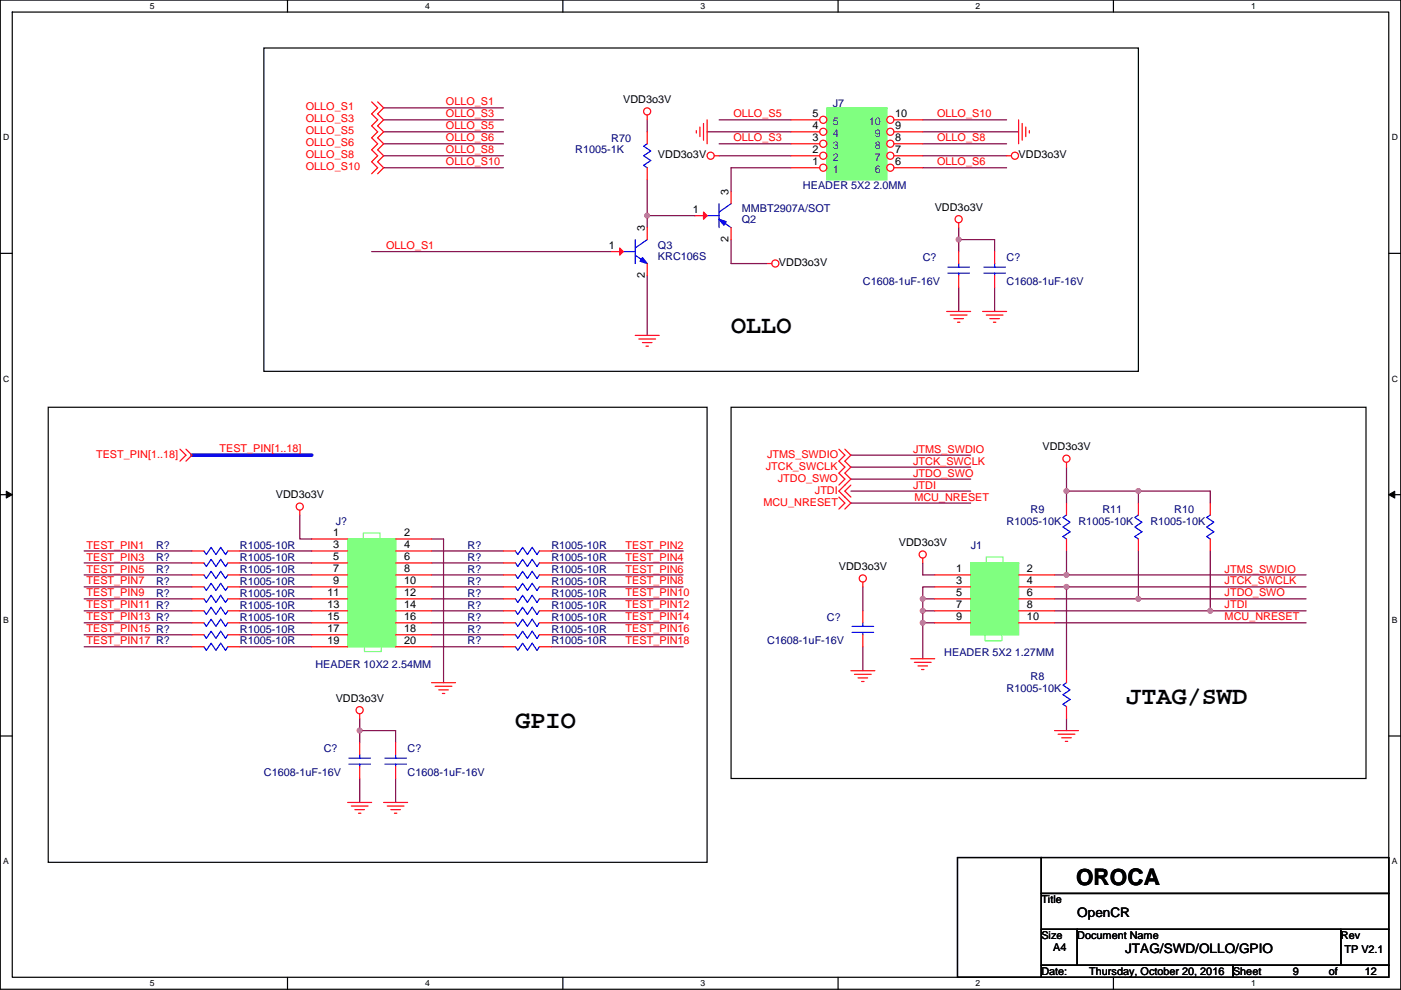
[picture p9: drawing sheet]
<svg xmlns="http://www.w3.org/2000/svg" width="297mm" height="210mm" viewBox="0 0 297 210" stroke-linecap="round" stroke-linejoin="round" font-family="sans-serif">
<path d="M.1 0h296.9v209.8h-296.9zM2.6 2.6h291.8v204.7h-291.8z" fill="none" stroke="#000" stroke-width=".25"/>
<g fill="#fff">
<path d="M31.8 .3h1v2h-1z"/>
<path d="M31.8 207.5h1v2.1h-1z"/>
</g>
<path d="M61 0v2.6M61 207.3v2.5" fill="none" stroke="#000" stroke-width=".25"/>
<g fill="#fff">
<path d="M90.1 .3h1v2h-1z"/>
<path d="M90.1 207.5h1v2.1h-1z"/>
</g>
<path d="M119.3 0v2.6M119.3 207.3v2.5" fill="none" stroke="#000" stroke-width=".25"/>
<g fill="#fff">
<path d="M148.5 .3h1v2h-1z"/>
<path d="M148.5 207.5h1v2.1h-1z"/>
</g>
<path d="M177.7 0v2.6M177.7 207.3v2.5" fill="none" stroke="#000" stroke-width=".25"/>
<g fill="#fff">
<path d="M206.9 .3h1v2h-1z"/>
<path d="M206.9 207.5h1v2.1h-1z"/>
</g>
<path d="M236.1 0v2.6M236.1 207.3v2.5" fill="none" stroke="#000" stroke-width=".25"/>
<g fill="#fff">
<path d="M265.2 .3h1v2h-1z"/>
<path d="M265.2 207.5h1v2.1h-1z"/>
<path d="M.7 28.2h1.3v2h-1.3z"/>
<path d="M295.1 28.2h1.3v2h-1.3z"/>
<path d="M.7 79.3h1.3v2.1h-1.3z"/>
<path d="M295.1 79.3h1.3v2.1h-1.3z"/>
</g>
<path d="M.1 53.7h2.5M294.4 53.7h2.6" fill="none" stroke="#000" stroke-width=".25"/>
<g fill="#fff">
<path d="M.7 130.5h1.2v2h-1.2z"/>
<path d="M295.1 130.5h1.2v2h-1.2z"/>
</g>
<path d="M.1 104.9h2.5M294.4 104.9h2.6" fill="none" stroke="#000" stroke-width=".25"/>
<path d="M1.3 104.2l1.3 .7-1.3 .7zM294.4 104.9l1.3-.7v1.4z" fill="#000" stroke="#000" stroke-width=".21"/>
<g fill="#fff">
<path d="M.7 181.7h1.2v2h-1.2z"/>
<path d="M295.1 181.7h1.2v2h-1.2z"/>
</g>
<g fill="none" stroke="#000" stroke-width=".25">
<path d="M55.9 10.2h185.5v68.6h-185.5zM10.2 86.4h139.7v96.5h-139.7zM155 86.4h134.6v78.7h-134.6zM.1 156.1h2.5M294.4 156.1h2.6M203 181.9h17.8v25.4h-17.8zM220.8 197.1h7.6v7.6h-7.6zM220.8 189.5h73.6v7.6h-73.6zM220.8 181.9h73.6v7.6h-73.6zM228.4 197.1h55.9v7.6h-55.9zM284.3 197.1h10.1v7.6h-10.1zM220.8 204.7h40.6v2.6h-40.6z"/>
<path d="M261.4 204.7h33v2.6h-33z"/>
</g>
<g fill="none" stroke="#800040" stroke-width=".25">
<path d="M81.3 22.9h25.4M81.3 25.4h25.4M81.3 28h25.4M81.3 30.5h25.4M81.3 33h25.4M81.3 35.6h25.4M137.2 38.1v10.2M137.2 25.4v2.6M149.9 28h17.8M152.5 33h15.2M152.5 25.4h15.2M152.5 30.5h15.2"/>
<path d="M167.7 35.6h-12.7v5.1M195.6 33h17.8M195.6 25.4h17.8M195.6 30.5h17.8M195.6 35.6h17.8M195.6 28h20.4M78.8 53.4h50.8M137.2 45.7h10.2M137.2 58.4v12.7M155 50.8v5.1h7.6M203.3 48.3v2.5M203.3 50.8h7.6v2.6"/>
<path d="M203.3 50.8v2.6M203.3 61v5.1M210.9 61v5.1M180.4 99.1h25.4M180.4 96.5h25.4M226.1 99.1v5.1M17.8 116.9h22.9M17.8 119.4h22.9M50.9 116.9h15.2M50.9 119.4h15.2M63.6 109.2v5.1h2.5M91.5 116.9h15.2"/>
<path d="M91.5 119.4h15.2M91.5 114.3h2.5v30.5M116.9 116.9h27.9M116.9 119.4h27.9M180.4 101.6h25.4M180.4 104.2h25.4M180.4 106.7h25.4M195.6 119.4v2.5h2.6M226.1 116.9v5M226.1 104.2v2.5M226.1 104.2h15.3M241.4 116.9v10.1"/>
<path d="M241.4 104.2v2.5M241.4 104.2h15.2v2.5M256.6 116.9v12.7M17.8 124.5h22.9M17.8 127h22.9M17.8 129.6h22.9M17.8 121.9h22.9M17.8 132.1h22.9M17.8 134.6h22.9M17.8 137.2h22.9M50.9 124.5h15.2M50.9 127h15.2"/>
<path d="M50.9 129.6h15.2M50.9 121.9h15.2M50.9 132.1h15.2M50.9 134.6h15.2M50.9 137.2h15.2M91.5 124.5h15.2M91.5 127h15.2M91.5 129.6h15.2M91.5 121.9h15.2M91.5 132.1h15.2M91.5 134.6h15.2M91.5 137.2h15.2"/>
<path d="M116.9 124.5h27.9M116.9 127h27.9M116.9 129.6h27.9M116.9 121.9h27.9M116.9 132.1h27.9M116.9 134.6h27.9M116.9 137.2h27.9M182.9 124.5v5.1M182.9 137.2v5.1M195.6 132.1v7.6M195.6 132.1h2.6M198.2 124.5h-2.6v2.5"/>
<path d="M198.2 127h-2.6v2.6M198.2 129.6h-2.6v2.5M223.6 129.6h33M223.6 132.1h53.3M223.6 121.9h2.5M223.6 124.5h2.5M223.6 127h17.8M226.1 121.9h50.8M226.1 124.5h50.8M226.1 124.5v17.8M241.4 127h35.5M256.6 129.6h20.3"/>
<path d="M76.3 155v2.5M76.3 152.4v2.6M76.3 155h7.6v2.5M226.1 152.4v2.6M76.3 165.1v5.1M83.9 165.1v5.1"/>
</g>
<g fill="#f0f" stroke="#f0f" stroke-width=".25">
<circle cx="137.2" cy="45.7" r=".5"/>
<circle cx="76.2" cy="154.9" r=".5"/>
<circle cx="195.6" cy="127" r=".5"/>
<circle cx="195.6" cy="129.5" r=".5"/>
<circle cx="195.6" cy="132.1" r=".5"/>
<circle cx="226.1" cy="121.9" r=".5"/>
<circle cx="226.1" cy="124.5" r=".5"/>
<circle cx="241.3" cy="127" r=".5"/>
<circle cx="256.6" cy="129.5" r=".5"/>
<circle cx="226.1" cy="104.1" r=".5"/>
<circle cx="241.3" cy="104.1" r=".5"/>
<circle cx="203.2" cy="50.8" r=".5"/>
</g>
<path d="M40.7 96.5h25.4" fill="none" stroke="#00f" stroke-width=".76"/>
<g fill="none" stroke="#f00" stroke-width=".25">
<path d="M78.8 21.6l1.3 1.3-1.3 1.3 1.3 1.2-1.3 1.3 1.3 1.3-1.3 1.2 1.3 1.3-1.3 1.3 1.3 1.2-1.3 1.3 1.3 1.3-1.3 1.3M80.1 21.6l1.2 1.3-1.2 1.3 1.2 1.2-1.2 1.3 1.2 1.3-1.2 1.2 1.2 1.3-1.2 1.3 1.2 1.2-1.2 1.3 1.2 1.3-1.2 1.3M137.2 24.4v1M147.6 27.7v.5M148.4 26.9v2.1M149.2 26.2v3.5M149.9 25.4v5.1M151.4 33h1.1M213.4 33h1M216 25.4v5.1M216.7 26.2v3.5M217.5 26.9v2.1"/>
<path d="M218.2 27.7v.5M162.6 55.9h1M203.3 47.3v1M210.9 58.4v2.6M210.9 53.4v2.5M134.7 71.1h5.1M135.4 71.9h3.6M136.2 72.7h2M137 73.4h.5M200.7 66.1h5.1M201.5 66.8h3.5M202.2 67.6h2.1"/>
<path d="M203 68.3h.5M208.3 66.1h5.1M209.1 66.8h3.6M209.9 67.6h2M210.6 68.3h.5M38.2 95.3l1.2 1.2-1.2 1.3M39.4 95.3l1.3 1.2-1.3 1.3M177.9 95.3l1.2 1.2-1.2 1.3 1.2 1.3-1.2 1.3 1.2 1.2-1.2 1.3M179.1 95.3l1.3 1.2-1.3 1.3 1.3 1.3-1.3 1.3 1.3 1.2-2.5 2.6 2.5 2.5-1.3 1.3M226.1 98.1v1M40.7 116.9h2.5M40.7 119.4h2.5"/>
<path d="M48.3 116.9h2.6M48.3 119.4h2.6M63.6 108.2v1M66.1 114.3h7.6M66.1 116.9h7.6M66.1 119.4h7.6M83.9 114.3h7.6M83.9 116.9h7.6M83.9 119.4h7.6M177.9 105.4l1.2 1.3-1.2 1.3M180.4 102.9l-1.3 1.3 1.3 1.2M195.6 118.4v1"/>
<path d="M40.7 129.6h2.5M40.7 134.6h2.5M48.3 129.6h2.6M48.3 134.6h2.6M66.1 121.9h7.6M66.1 124.5h7.6M66.1 127h7.6M66.1 129.6h7.6M66.1 132.1h7.6M66.1 134.6h7.6M66.1 137.2h7.6M83.9 121.9h7.6"/>
<path d="M83.9 124.5h7.6M83.9 127h7.6M83.9 129.6h7.6M83.9 132.1h7.6M83.9 134.6h7.6M83.9 137.2h7.6M182.9 123.5v1M193.1 139.7h5.1M198.2 121.9h7.6M198.2 124.5h7.6M198.2 127h7.6M198.2 129.6h7.6"/>
<path d="M198.2 132.1h7.6M216 121.9h7.6M216 124.5h7.6M216 127h7.6M216 129.6h7.6M216 132.1h7.6M76.3 151.4v1M91.5 144.8h5.1M92.3 145.6h3.5M93 146.3h2.1M93.8 147.1h.5M180.4 142.3h5.1"/>
<path d="M181.2 143h3.5M181.9 143.8h2.1M182.7 144.5h.5M193.9 140.5h3.5M194.6 141.2h2.1M195.4 142h.5M223.6 155h5.1M224.3 155.7h3.6M225.1 156.5h2M225.9 157.2h.5M73.7 170.2h5.1M74.5 171h3.5"/>
<path d="M75.2 171.7h2.1M76 172.5h.5M81.3 170.2h5.1M82.1 171h3.6M82.9 171.7h2M83.6 172.5h.5"/>
<circle cx="137.2" cy="23.6" r=".76"/>
<circle cx="150.7" cy="33" r=".76"/>
<circle cx="215.2" cy="33" r=".76"/>
<circle cx="164.4" cy="55.9" r=".76"/>
<circle cx="203.2" cy="46.5" r=".76"/>
<circle cx="226.1" cy="97.3" r=".76"/>
<circle cx="63.5" cy="107.4" r=".76"/>
<circle cx="195.6" cy="117.6" r=".76"/>
<circle cx="182.9" cy="122.7" r=".76"/>
<circle cx="76.2" cy="150.6" r=".76"/>
</g>
<path d="M208.6 56.7h4.6M208.6 57.9h4.6M210.9 57.9v.5M210.9 55.9v.8M43.2 116.9l.5 .7 1.1-1.5 1 1.5 1-1.5 1 1.5 .5-.7M43.2 119.4l.5 .8 1.1-1.6 1 1.6 1-1.6 1 1.6 .5-.8M43.2 129.6l.5 .7 1.1-1.5 1 1.5 1-1.5 1 1.5 .5-.7M43.2 134.6l.5 .8 1.1-1.5 1 1.5 1-1.5 1 1.5 .5-.8" fill="none" stroke="#00f" stroke-width=".25"/>
<path d="M175.3 22.9h12.7v15.2h-12.7zM73.7 114.3h10.2v22.9h-10.2zM77 114.3v-1.2h3.6v1.2M205.8 119.4h10.2v15.2h-10.2zM209.1 119.4v-1.3h3.6v1.3M77.3 136.9v1.3h3.5v-1.3M208.8 134.6v1.3h3.6v-1.3" fill="none" stroke="#80ff80" stroke-width=".25"/>
<g fill="#80ff80" stroke="#80ff80" stroke-width=".25">
<path d="M73.7 114.3v22.9h10.2v-22.9z" fill-rule="evenodd"/>
<path d="M205.8 119.4v15.2h10.2v-15.2z" fill-rule="evenodd"/>
<path d="M175.3 22.9v15.2h12.7v-15.2z" fill-rule="evenodd"/>
</g>
<circle cx="174.5" cy="25.4" r=".76" fill="#fff" stroke="#f00" stroke-width=".25"/>
<path d="M167.7 25.4h6.1" fill="none" stroke="#f00" stroke-width=".25"/>
<circle cx="188.8" cy="25.4" r=".76" fill="#fff" stroke="#f00" stroke-width=".25"/>
<path d="M189.5 25.4h6.1" fill="none" stroke="#f00" stroke-width=".25"/>
<circle cx="174.5" cy="27.9" r=".76" fill="#fff" stroke="#f00" stroke-width=".25"/>
<path d="M167.7 28h6.1" fill="none" stroke="#f00" stroke-width=".25"/>
<circle cx="188.8" cy="27.9" r=".76" fill="#fff" stroke="#f00" stroke-width=".25"/>
<path d="M189.5 28h6.1" fill="none" stroke="#f00" stroke-width=".25"/>
<circle cx="174.5" cy="30.5" r=".76" fill="#fff" stroke="#f00" stroke-width=".25"/>
<path d="M167.7 30.5h6.1" fill="none" stroke="#f00" stroke-width=".25"/>
<circle cx="188.8" cy="30.5" r=".76" fill="#fff" stroke="#f00" stroke-width=".25"/>
<path d="M189.5 30.5h6.1" fill="none" stroke="#f00" stroke-width=".25"/>
<circle cx="174.5" cy="33" r=".76" fill="#fff" stroke="#f00" stroke-width=".25"/>
<path d="M167.7 33h6.1" fill="none" stroke="#f00" stroke-width=".25"/>
<circle cx="188.8" cy="33" r=".76" fill="#fff" stroke="#f00" stroke-width=".25"/>
<path d="M189.5 33h6.1" fill="none" stroke="#f00" stroke-width=".25"/>
<circle cx="174.5" cy="35.6" r=".76" fill="#fff" stroke="#f00" stroke-width=".25"/>
<path d="M167.7 35.6h6.1" fill="none" stroke="#f00" stroke-width=".25"/>
<circle cx="188.8" cy="35.6" r=".76" fill="#fff" stroke="#f00" stroke-width=".25"/>
<g fill="none" stroke="#f00" stroke-width=".25">
<path d="M137.2 35.6v2.5M137.2 28v2.5M189.5 35.6h6.1M129.6 53.4h2.5M137.2 55.9v2.5M137.2 48.3v2.5M147.4 45.7h2.5M155 48.3v2.5M155 40.7v2.5M203.3 58.4v2.6M203.3 53.4v2.5M106.7 119.4h2.6"/>
<path d="M106.7 116.9h2.6M114.4 119.4h2.5M114.4 116.9h2.5M226.1 114.3v2.6M226.1 106.7v2.5M241.4 114.3v2.6M241.4 106.7v2.5M256.6 114.3v2.6M256.6 106.7v2.5M40.7 121.9h2.5M40.7 132.1h2.5M40.7 124.5h2.5"/>
<path d="M40.7 127h2.5M40.7 137.2h2.5M48.3 121.9h2.6M48.3 132.1h2.6M48.3 124.5h2.6M48.3 127h2.6M48.3 137.2h2.6M106.7 134.6h2.6M106.7 132.1h2.6M106.7 137.2h2.6M106.7 121.9h2.6M106.7 127h2.6"/>
<path d="M106.7 124.5h2.6M106.7 129.6h2.6M114.4 134.6h2.5M114.4 132.1h2.5M114.4 137.2h2.5M114.4 121.9h2.5M114.4 127h2.5M114.4 124.5h2.5M114.4 129.6h2.5M182.9 134.6v2.6M182.9 129.6v2.5M76.3 157.5v2.5"/>
<path d="M83.9 157.5v2.5M226.1 149.9v2.5M226.1 142.3v2.5M76.3 162.6v2.5M83.9 162.6v2.5"/>
</g>
<g fill="none" stroke="#00f" stroke-width=".25">
<path d="M137.2 30.5l-.7 .5 1.5 1-1.5 1 1.5 1.1-1.5 1 .7 .5M132.1 53.4h2.6M134.7 54.1l2.5 1.8M134.7 50.8v5.1M137.2 50.8l-2.5 1.8M149.9 45.7h2.6M152.5 43.2v5.1M152.5 46.5l2.5 1.8M155 43.2l-2.5 1.8M201 56.7h4.5M201 57.9h4.5M203.3 57.9v.5"/>
<path d="M203.3 55.9v.8M109.3 119.4l.5 .8 1-1.6 1 1.6 1-1.6 1.1 1.6 .5-.8M109.3 116.9l.5 .7 1-1.5 1 1.5 1-1.5 1.1 1.5 .5-.7M226.1 109.2l-.7 .5 1.5 1.1-1.5 1 1.5 1-1.5 1 .7 .5M241.4 109.2l-.8 .5 1.5 1.1-1.5 1 1.5 1-1.5 1 .8 .5M256.6 109.2l-.8 .5 1.6 1.1-1.6 1 1.6 1-1.6 1 .8 .5M43.2 121.9l.5 .8 1.1-1.5 1 1.5 1-1.5 1 1.5 .5-.8M43.2 132.1l.5 .8 1.1-1.6 1 1.6 1-1.6 1 1.6 .5-.8M43.2 124.5l.5 .7 1.1-1.5 1 1.5 1-1.5 1 1.5 .5-.7M43.2 127l.5 .8 1.1-1.5 1 1.5 1-1.5 1 1.5 .5-.8M43.2 137.2l.5 .7 1.1-1.5 1 1.5 1-1.5 1 1.5 .5-.7M109.3 134.6l.5 .8 1-1.5 1 1.5 1-1.5 1.1 1.5 .5-.8"/>
<path d="M109.3 132.1l.5 .8 1-1.6 1 1.6 1-1.6 1.1 1.6 .5-.8M109.3 137.2l.5 .7 1-1.5 1 1.5 1-1.5 1.1 1.5 .5-.7M109.3 121.9l.5 .8 1-1.5 1 1.5 1-1.5 1.1 1.5 .5-.8M109.3 127l.5 .8 1-1.5 1 1.5 1-1.5 1.1 1.5 .5-.8M109.3 124.5l.5 .7 1-1.5 1 1.5 1-1.5 1.1 1.5 .5-.7M109.3 129.6l.5 .7 1-1.5 1 1.5 1-1.5 1.1 1.5 .5-.7M180.7 132.9h4.5M180.7 134.1h4.5M182.9 134.1v.5M182.9 132.1v.8M226.1 144.8l-.7 .5 1.5 1-1.5 1 1.5 1.1-1.5 1 .7 .5M74 160.8h4.5"/>
<path d="M74 162.1h4.5M76.3 162.1v.5M76.3 160v.8M81.6 160.8h4.6M81.6 162.1h4.6M83.9 162.1v.5M83.9 160v.8"/>
</g>
<g fill="#00f" stroke="#00f" stroke-width=".25">
<path d="M152.5 46.5l1.5 .5-.5 .8z" fill-rule="evenodd"/>
<path d="M136.2 54.6l1 1.3-1.5-.5z" fill-rule="evenodd"/>
</g>
<g fill="#f00" stroke="#f00" stroke-width=".25">
<path d="M149.2 45l.7 .7-.7 .8z"/>
<path d="M131.4 52.6l.7 .8-.7 .7z"/>
</g>
<g fill="#f0f" stroke="#f0f" stroke-width=".25">
<circle cx="137.2" cy="45.7" r=".5"/>
<circle cx="76.2" cy="154.9" r=".5"/>
<circle cx="195.6" cy="127" r=".5"/>
<circle cx="195.6" cy="129.5" r=".5"/>
<circle cx="195.6" cy="132.1" r=".5"/>
<circle cx="226.1" cy="121.9" r=".5"/>
<circle cx="226.1" cy="124.5" r=".5"/>
<circle cx="241.3" cy="127" r=".5"/>
<circle cx="256.6" cy="129.5" r=".5"/>
<circle cx="226.1" cy="104.1" r=".5"/>
<circle cx="241.3" cy="104.1" r=".5"/>
<circle cx="203.2" cy="50.8" r=".5"/>
</g>
<g font-size="5.3">
<text x="155" y="70.5">OLLO</text>
<text x="238.8" y="149.3">JTAG/SWD</text>
<text x="109.3" y="154.4">GPIO</text>
</g>
<text font-size="4.8" x="228.2" y="187.6">OROCA</text>
<g font-size="2.8">
<text x="228.4" y="194.5">OpenCR</text>
<text x="238.6" y="202.2">JTAG/SWD/OLLO/GPIO</text>
</g>
<g font-size="2.3" fill="#f00">
<text x="64.8" y="23.4">OLLO_S1</text>
<text x="94.5" y="22.4">OLLO_S1</text>
<text x="64.8" y="26">OLLO_S3</text>
<text x="64.8" y="28.5">OLLO_S5</text>
<text x="94.5" y="24.9">OLLO_S3</text>
<text x="94.5" y="27.5">OLLO_S5</text>
<text x="94.5" y="30">OLLO_S6</text>
<text x="155.5" y="24.9">OLLO_S5</text>
<text x="155.5" y="30">OLLO_S3</text>
<text x="198.7" y="24.9">OLLO_S10</text>
<text x="198.7" y="30">OLLO_S8</text>
<text x="64.8" y="31">OLLO_S6</text>
<text x="64.8" y="33.6">OLLO_S8</text>
<text x="94.5" y="32.5">OLLO_S8</text>
<text x="94.5" y="35.1">OLLO_S10</text>
<text x="198.7" y="35.1">OLLO_S6</text>
<text x="64.8" y="36.1">OLLO_S10</text>
<text x="81.8" y="52.9">OLLO_S1</text>
<text x="46.5" y="95.8">TEST_PIN[1..18]</text>
<text x="20.4" y="97.1">TEST_PIN[1..18]</text>
<text x="162.4" y="99.6">JTCK_SWCLK</text>
<text x="162.6" y="97.1">JTMS_SWDIO</text>
<text x="193.6" y="96">JTMS_SWDIO</text>
<text x="193.6" y="98.6">JTCK_SWCLK</text>
<text x="193.6" y="101.1">JTDO_SWO</text>
<text x="161.9" y="107.2">MCU_NRESET</text>
<text x="164.9" y="102.2">JTDO_SWO</text>
<text x="172.8" y="104.7">JTDI</text>
<text x="193.6" y="103.7">JTDI</text>
<text x="193.9" y="106.2">MCU_NRESET</text>
<text x="18.3" y="116.4">TEST_PIN1</text>
<text x="18.3" y="118.9">TEST_PIN3</text>
<text x="132.6" y="116.4">TEST_PIN2</text>
<text x="132.6" y="118.9">TEST_PIN4</text>
<text x="18.3" y="124">TEST_PIN7</text>
<text x="18.3" y="121.4">TEST_PIN5</text>
<text x="132.6" y="124">TEST_PIN8</text>
<text x="132.6" y="121.4">TEST_PIN6</text>
<text x="259.6" y="121.4">JTMS_SWDIO</text>
<text x="259.6" y="124">JTCK_SWCLK</text>
<text x="18.3" y="126.5">TEST_PIN9</text>
<text x="18.3" y="129.1">TEST_PIN11 R?</text>
<text x="18.3" y="131.6">TEST_PIN13 R?</text>
<text x="132.6" y="126.5">TEST_PIN10</text>
<text x="132.6" y="129.1">TEST_PIN12</text>
<text x="132.6" y="131.6">TEST_PIN14</text>
<text x="259.6" y="131.6">MCU_NRESET</text>
<text x="259.6" y="126.5">JTDO_SWO</text>
<text x="259.6" y="129.1">JTDI</text>
<text x="18.3" y="134.1">TEST_PIN15 R?</text>
<text x="18.3" y="136.7">TEST_PIN17 R?</text>
<text x="132.6" y="134.1">TEST_PIN16</text>
<text x="132.6" y="136.7">TEST_PIN18</text>
</g>
<g font-size="2.3">
<text x="132.1" y="21.9">VDD3o3V</text>
<text x="172.3" y="24.9">5</text>
<text x="172.3" y="27.4">4</text>
<text x="172.3" y="30">3</text>
<text x="189.8" y="27.4">9</text>
<text x="189.8" y="30">8</text>
<text x="189.8" y="24.9">10</text>
<text x="139.5" y="33.6">VDD3o3V</text>
<text x="172.3" y="32.5">2</text>
<text x="172.3" y="35.1">1</text>
<text x="189.8" y="32.5">7</text>
<text x="189.8" y="35.1">6</text>
<text x="216" y="33.6">VDD3o3V</text>
<text x="154.5" y="41.4" transform="rotate(-90 154.5 41.4)">3</text>
<text x="146.9" y="45.2">1</text>
<text x="198.2" y="44.7">VDD3o3V</text>
<text x="129.1" y="52.8">1</text>
<text x="136.7" y="49" transform="rotate(-90 136.7 49)">3</text>
<text x="154.5" y="51.4" transform="rotate(-90 154.5 51.4)">2</text>
<text x="136.7" y="59" transform="rotate(-90 136.7 59)">2</text>
<text x="165.2" y="56.4">VDD3o3V</text>
<text x="221" y="95.5">VDD3o3V</text>
<text x="58.5" y="105.7">VDD3o3V</text>
<text x="70.7" y="113.8">1</text>
<text x="85.7" y="113.8">2</text>
<text x="70.7" y="116.3">3</text>
<text x="70.7" y="118.9">5</text>
<text x="85.7" y="116.3">4</text>
<text x="85.7" y="118.9">6</text>
<text x="190.6" y="115.9">VDD3o3V</text>
<text x="70.7" y="121.4">7</text>
<text x="70.7" y="124">9</text>
<text x="85.7" y="121.4">8</text>
<text x="85.7" y="124">10</text>
<text x="177.9" y="120.9">VDD3o3V</text>
<text x="202.8" y="121.4">1</text>
<text x="202.8" y="124">3</text>
<text x="217.7" y="121.4">2</text>
<text x="217.7" y="124">4</text>
<text x="69.4" y="126.5">11</text>
<text x="69.4" y="129">13</text>
<text x="69.4" y="131.6">15</text>
<text x="85.7" y="126.5">12</text>
<text x="85.7" y="129">14</text>
<text x="85.7" y="131.6">16</text>
<text x="202.8" y="126.5">5</text>
<text x="202.8" y="129">7</text>
<text x="202.8" y="131.6">9</text>
<text x="217.7" y="126.5">6</text>
<text x="217.7" y="129">8</text>
<text x="217.7" y="131.6">10</text>
<text x="69.4" y="134.1">17</text>
<text x="69.4" y="136.7">19</text>
<text x="85.7" y="134.1">18</text>
<text x="85.7" y="136.7">20</text>
<text x="71.2" y="148.9">VDD3o3V</text>
<text x="220.8" y="191.6">Title</text>
<text x="220.8" y="199.2">Size</text>
<text x="223.3" y="201.7">A4</text>
<text x="228.4" y="199.2">Document Name</text>
<text x="284.3" y="199.2">Rev</text>
<text x="285" y="202.2">TP V2.1</text>
<text x="220.8" y="206.8">Date:</text>
<text x="230.9" y="206.8">Thursday, October 20, 2016</text>
<text x="261.4" y="206.8">Sheet</text>
<text x="274.1" y="206.8">9</text>
<text x="281.7" y="206.8">of</text>
<text x="289.4" y="206.8">12</text>
</g>
<g font-size="2.3" fill="#000080">
<text x="176.6" y="22.6">J7</text>
<text x="122" y="32.6">R1005-1K</text>
<text x="129.6" y="30">R70</text>
<text x="170.2" y="40.2">HEADER 5X2 2.0MM</text>
<text x="157.3" y="47.3">Q2</text>
<text x="157.3" y="45">MMBT2907A/SOT</text>
<text x="139.5" y="52.9">Q3</text>
<text x="139.5" y="55.2">KRC106S</text>
<text x="195.6" y="55.4">C?</text>
<text x="213.4" y="55.4">C?</text>
<text x="182.9" y="60.5">C1608-1uF-16V</text>
<text x="213.4" y="60.5">C1608-1uF-16V</text>
<text x="71.2" y="111.3">J?</text>
<text x="213.4" y="111.3">R1005-10K</text>
<text x="218.5" y="108.8">R9</text>
<text x="228.7" y="111.3">R1005-10K</text>
<text x="233.7" y="108.8">R11</text>
<text x="243.9" y="111.3">R1005-10K</text>
<text x="249" y="108.8">R10</text>
<text x="33.1" y="116.4">R?</text>
<text x="33.1" y="118.9">R?</text>
<text x="50.9" y="116.4">R1005-10R</text>
<text x="50.9" y="118.9">R1005-10R</text>
<text x="99.1" y="118.9">R?</text>
<text x="99.1" y="116.4">R?</text>
<text x="116.9" y="118.9">R1005-10R</text>
<text x="116.9" y="116.4">R1005-10R</text>
<text x="205.8" y="116.4">J1</text>
<text x="33.1" y="121.5">R?</text>
<text x="33.1" y="124">R?</text>
<text x="50.9" y="121.5">R1005-10R</text>
<text x="50.9" y="124">R1005-10R</text>
<text x="99.1" y="121.5">R?</text>
<text x="99.1" y="124">R?</text>
<text x="116.9" y="121.5">R1005-10R</text>
<text x="116.9" y="124">R1005-10R</text>
<text x="33.1" y="126.5">R?</text>
<text x="50.9" y="129.1">R1005-10R</text>
<text x="50.9" y="131.6">R1005-10R</text>
<text x="50.9" y="126.5">R1005-10R</text>
<text x="99.1" y="131.6">R?</text>
<text x="99.1" y="126.5">R?</text>
<text x="99.1" y="129.1">R?</text>
<text x="116.9" y="131.6">R1005-10R</text>
<text x="116.9" y="126.5">R1005-10R</text>
<text x="116.9" y="129.1">R1005-10R</text>
<text x="175.3" y="131.6">C?</text>
<text x="50.9" y="134.2">R1005-10R</text>
<text x="50.9" y="136.7">R1005-10R</text>
<text x="99.1" y="134.2">R?</text>
<text x="99.1" y="136.7">R?</text>
<text x="116.9" y="134.2">R1005-10R</text>
<text x="116.9" y="136.7">R1005-10R</text>
<text x="162.6" y="136.7">C1608-1uF-16V</text>
<text x="66.9" y="141.8">HEADER 10X2 2.54MM</text>
<text x="200.2" y="139.2">HEADER 5X2 1.27MM</text>
<text x="213.4" y="146.9">R1005-10K</text>
<text x="218.5" y="144.3">R8</text>
<text x="68.6" y="159.6">C?</text>
<text x="86.4" y="159.6">C?</text>
<text x="55.9" y="164.6">C1608-1uF-16V</text>
<text x="86.4" y="164.6">C1608-1uF-16V</text>
</g>
<g font-size="2.3" fill="#004080">
<text x="176.6" y="26.5">5</text>
<text x="176.6" y="29">4</text>
<text x="184.2" y="26.5">10</text>
<text x="185.5" y="29">9</text>
<text x="176.6" y="31.5">3</text>
<text x="176.6" y="34.1">2</text>
<text x="185.5" y="31.5">8</text>
<text x="185.5" y="34.1">7</text>
<text x="176.6" y="36.6">1</text>
<text x="185.5" y="36.6">6</text>
</g>
<g font-size="1.8">
<text x="31.8" y="1.9">5</text>
<text x="90.1" y="1.9">4</text>
<text x="148.5" y="1.9">3</text>
<text x="206.9" y="1.9">2</text>
<text x="265.2" y="1.9">1</text>
<text x=".7" y="29.8">D</text>
<text x="295.1" y="29.8">D</text>
<text x=".7" y="81">C</text>
<text x="295.1" y="81">C</text>
<text x=".7" y="132.1">B</text>
<text x="295.1" y="132.1">B</text>
<text x=".7" y="183.3">A</text>
<text x="295.1" y="183.3">A</text>
<text x="31.8" y="209.2">5</text>
<text x="90.1" y="209.2">4</text>
<text x="148.5" y="209.2">3</text>
<text x="206.9" y="209.2">2</text>
<text x="265.2" y="209.2">1</text>
</g>
</svg>
